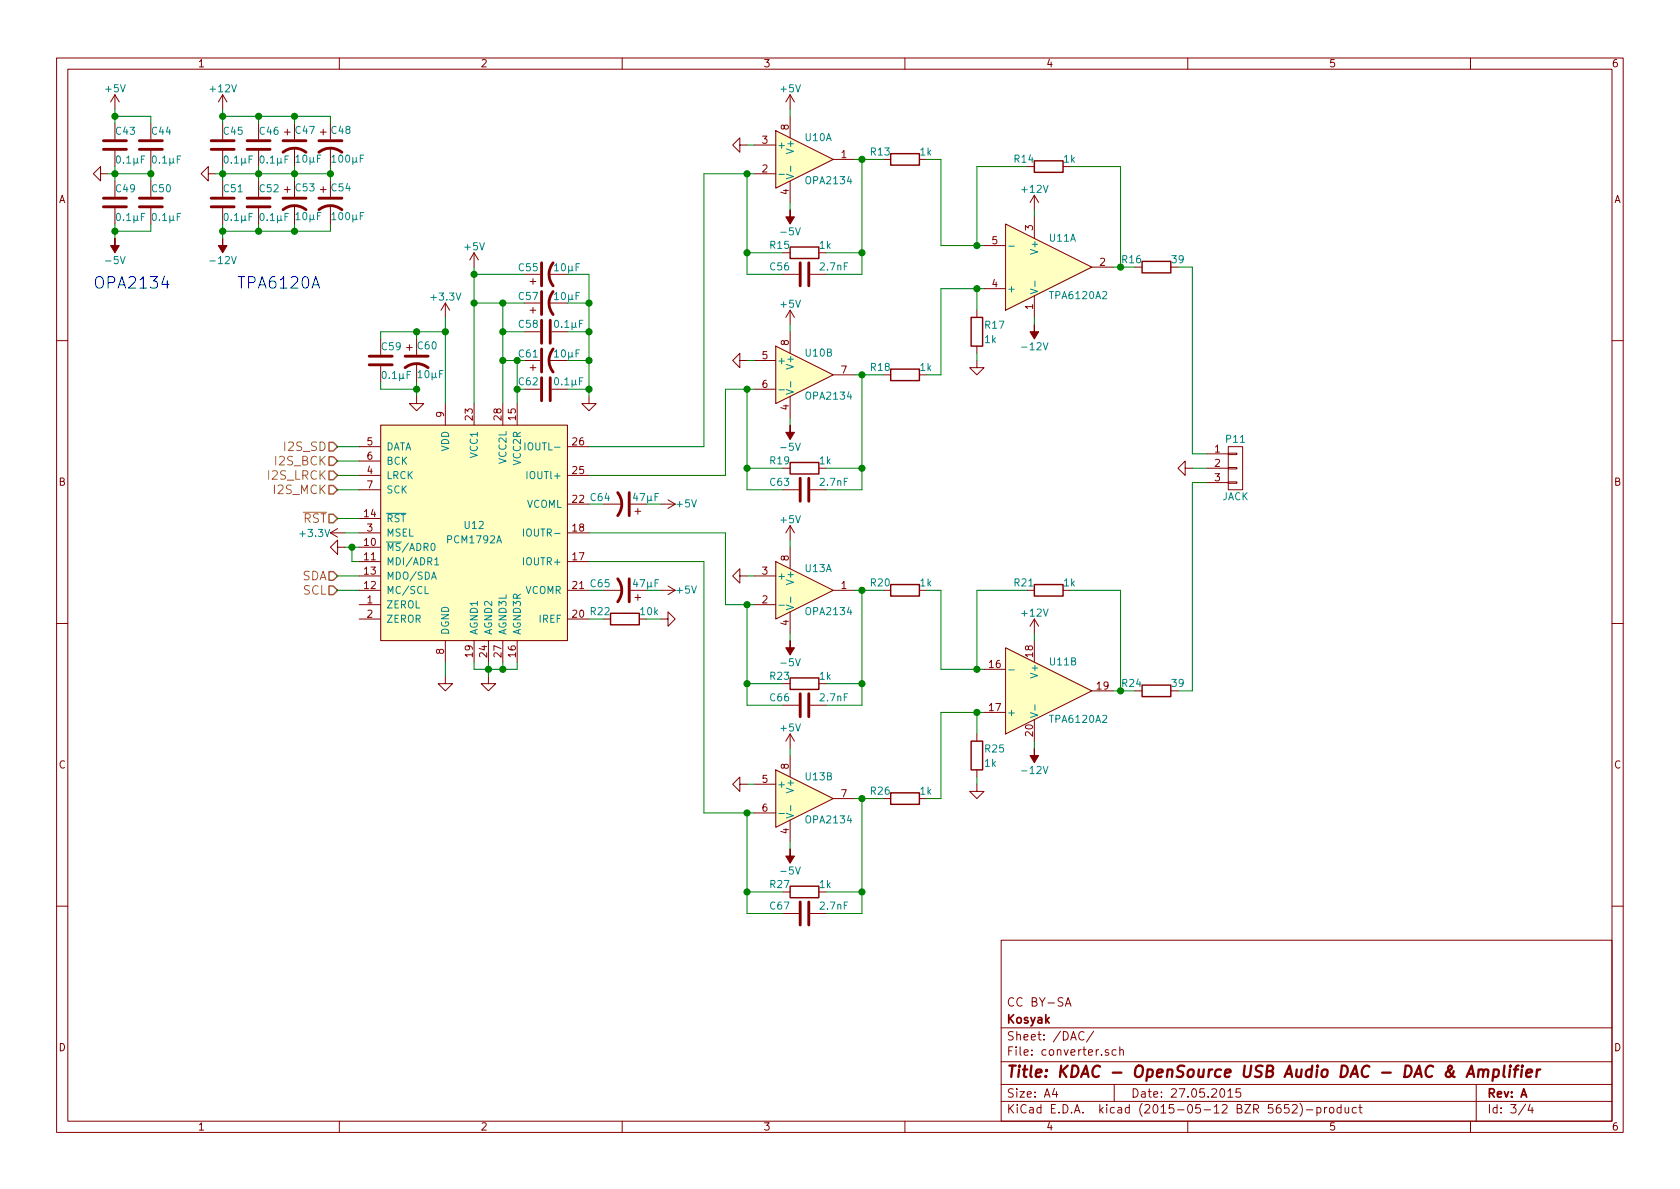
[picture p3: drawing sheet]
<svg xmlns="http://www.w3.org/2000/svg" width="297mm" height="210mm" viewBox="0 0 297 210" stroke-linecap="round" stroke-linejoin="round" font-family="sans-serif">
<g fill="none" stroke="#840000" stroke-width=".18">
<path d="M10 10.3h277v189.9h-277zM12 12.2h273v186.1h-273zM20.3 16.8l-.7 1.2M20.3 16.8v2.5M20.3 16.8l.8 1.2M39.4 16.8v2.5M39.4 16.8l-.8 1.2M39.4 16.8l.7 1.2M60 10.3v1.9M110 10.3v1.9M139.7 16.8v2.5M139.7 16.8l-.8 1.2"/>
<path d="M139.7 16.8l.8 1.2M160 10.3v1.9M210 10.3v1.9M260 10.3v1.9M17.8 30.7v-1.2l-1.3 1.2 1.3 1.3v-1.3h1.2M20.3 21.8v2.8M20.3 26.7v2.8M20.3 32v2.8M20.3 36.8v2.8M26.7 21.8v2.8M26.7 26.7v2.8M26.7 32v2.8"/>
<path d="M26.7 36.8v2.8M36.8 30.7v-1.2l-1.2 1.2 1.2 1.3v-1.3h1.3M39.4 21.8v2.8M39.4 26.7v2.8M39.4 32v2.8M39.4 36.8v2.8M45.7 21.8v2.8M45.7 26.7v2.8M45.7 32v2.8M45.7 36.8v2.8M50.3 33.5h1M50.3 23.4h1"/>
<path d="M50.8 22.9v1M50.8 33v1M52.1 21.8v2.8M52.1 26.2v3.3M52.1 32v2.8M52.1 36.3v3.3M56.6 33.5h1.1M56.6 23.4h1.1M57.1 22.9v1M57.1 33v1M58.4 21.8v2.8M58.4 26.2v3.3"/>
<path d="M58.4 32v2.8M58.4 36.3v3.3M130.8 25.6v-1.2l-1.3 1.2 1.3 1.3v-1.3h1.3M133.3 30.7h3.9M133.3 25.6h3.9M137.2 23.1l10.1 5.1-10.1 5.1zM139.7 20.6v3.8M139.7 32v3.8M147.3 28.2h3.8M156.2 28.2h1.3M162.6 28.2h1.2M177.8 39.6l15.2 7.6-15.2 7.7z"/>
<path d="M181.6 29.5h1.3M182.9 34.5l-.8 1.3M182.9 34.5v2.6M182.9 38.3v3.9M182.9 34.5l.7 1.3M188 29.5h1.2M67.3 59.9v2.8M73.7 59.9v2.8M78.7 53.6l-.7 1.3M78.7 53.6v2.5M78.7 53.6l.8 1.3M83.8 44.7l-.7 1.3"/>
<path d="M83.8 44.7v2.5M83.8 44.7l.8 1.3M92.7 58.7h2.8M93.7 49.8h1M93.7 54.9h1M94.2 49.3v1M94.2 54.4v1M97 48.5h3.3M97 53.6h3.3M97.5 58.7h2.8M138.4 48.5h2.8M138.4 44.7h1.3"/>
<path d="M139.7 54.9v2.5M139.7 58.7v3.8M139.7 54.9l-.8 1.2M139.7 54.9l.8 1.2M143.3 48.5h2.7M144.8 44.7h1.2M172.7 54.9v1.2M174 51h3.8M174 43.4h3.8M182.9 52.3v3.8M193 47.2h3.8M200.7 47.2h1.2"/>
<path d="M207 47.2h1.3M10 60.2h2M63.5 79h3.8M67.3 75.2h33v38.1h-33zM67.3 64.8v2.8M71.9 61.5h1M72.4 61v1M73.7 70.1v1.3h1.2l-1.2 1.2-1.3-1.2h1.3M73.7 64.3v3.3M78.7 71.4v3.8M83.8 71.4v3.8M88.9 71.4v3.8"/>
<path d="M91.4 71.4v3.8M92.7 63.7h2.8M92.7 68.8h2.8M93.7 65h1M94.2 64.5v1M97 63.7h3.3M97.5 68.8h2.8M100.3 79h3.8M104.1 70.1v1.3h1.3l-1.3 1.2-1.2-1.2h1.2M130.8 63.7v-1.2l-1.3 1.2 1.3 1.3v-1.3h1.3M133.3 63.7h3.9M133.3 68.8h3.9"/>
<path d="M137.2 61.2l10.1 5.1-10.1 5.1zM139.7 70.1v3.8M147.3 66.3h3.8M156.2 66.3h1.3M162.6 66.3h1.2M172.7 63.7v1.3h1.3l-1.3 1.3-1.3-1.3h1.3M172.7 61.2v1.3M217.2 79h2.5v7.6h-2.5zM285 60.2h2M58.4 94.2l1.3 .8M58.4 94.2h2.6M59.7 96.8v-1.3l-1.3 1.3 1.3 1.2v-1.2h1.3"/>
<path d="M59.7 93.5l-1.3 .7M63.5 94.2h3.8M63.5 86.6h3.8M63.5 84.1h3.8M63.5 81.5h3.8M63.5 96.8h3.8M63.5 99.3h3.8M63.5 91.7h3.8M100.3 94.2h3.8M100.3 89.1h3.8M100.3 84.1h3.8M100.3 99.3h3.8"/>
<path d="M106.7 89.1h3.3M111.5 89.1h2.8M112.3 90.4h1M112.8 89.9v1M116.8 89.1h2.6M118.1 88.4l1.3 .7M119.4 89.1l-1.3 .8M137.2 99.3l10.1 5.1-10.1 5.1zM138.4 82.8h1.3M138.4 86.6h2.8M139.7 93v2.5M139.7 96.8v3.8"/>
<path d="M139.7 93l-.8 1.2M139.7 93l.8 1.2M143.3 86.6h2.7M144.8 82.8h1.2M209.5 82.8v-1.3l-1.2 1.3 1.2 1.3v-1.3h1.3M213.4 82.8h3.8M213.4 80.3h3.8M213.4 85.3h3.8M217.2 85.2h1.5v.3h-1.5zM217.2 82.7h1.5v.2h-1.5zM217.2 80.1h1.5v.3h-1.5zM10 110.3h2"/>
<path d="M63.5 104.4h3.8M63.5 106.9h3.8M63.5 101.8h3.8M63.5 109.5h3.8M78.7 119.6v1.3h1.3l-1.3 1.3-1.2-1.3h1.2M78.7 113.3v3.8M83.8 113.3v3.8M86.4 119.6v1.3h1.2l-1.2 1.3-1.3-1.3h1.3M86.4 113.3v3.8M88.9 113.3v3.8M91.4 113.3v3.8M100.3 104.4h3.8"/>
<path d="M100.3 109.5h3.8M106.7 104.4h3.3M106.7 109.5h1.2M111.5 104.4h2.8M112.3 105.7h1M112.8 105.2v1M113 109.5h1.3M116.8 109.5h1.3v-1.3l1.3 1.3-1.3 1.2v-1.2M116.8 104.4h2.6M118.1 103.6l1.3 .8M119.4 104.4l-1.3 .8M130.8 101.8v-1.2l-1.3 1.2 1.3 1.3v-1.3h1.3"/>
<path d="M133.3 106.9h3.9M133.3 101.8h3.9M139.7 108.2v3.8M147.3 104.4h3.8M156.2 104.4h1.3M162.6 104.4h1.2M174 118.4h3.8M177.8 114.5l15.2 7.7-15.2 7.6zM181.6 104.4h1.3M182.9 109.5v2.5M182.9 113.3v3.8M182.9 109.5l-.8 1.2"/>
<path d="M182.9 109.5l.7 1.2M188 104.4h1.2M285 110.3h2M130.8 138.7v-1.3l-1.3 1.3 1.3 1.2v-1.2h1.3M133.3 138.7h3.9M137.2 136.1l10.1 5.1-10.1 5.1zM138.4 120.9h1.3M138.4 124.7h2.8M139.7 129.8v2.5M139.7 133.6v3.8M139.7 129.8l-.8 1.3M139.7 129.8l.8 1.3"/>
<path d="M143.3 124.7h2.7M144.8 120.9h1.2M172.7 138.7v1.2h1.3l-1.3 1.3-1.3-1.3h1.3M172.7 129.8v1.3M172.7 136.1v1.3M174 126h3.8M182.9 127.2v3.9M193 122.2h3.8M200.7 122.2h1.2M207 122.2h1.3M133.3 143.8h3.9M138.4 157.7h1.3"/>
<path d="M139.7 145v3.8M144.8 157.7h1.2M147.3 141.2h3.8M156.2 141.2h1.3M162.6 141.2h1.2M10 160.2h2M138.4 161.5h2.8M143.3 161.5h2.7M177 166.3h108v32h-108zM188.4 177.9l.4-1.5 .6 1.5M188.5 177.5h.7M285 160.2h2"/>
<path d="M60 198.3v1.9M110 198.3v1.9M160 198.3v1.9M177 194.8h108M177 191.8h108M177 187.8h108M177 181.8h108M186.4 192.5l-.3 1h.9M186.8 193v1M191.7 182.6a.7 .7 0 0 0-.9 .2 .7 .7 0 0 0 .1 .9 .55 .55 0 0 0 .8 .1M193.4 182.3l-1.3 2M196 185.7a.37 .37 0 0 0-.6 .1l.1 .2 .5 .2 .1 .1-.3 .3-.4-.1"/>
<path d="M197 191.8v3M197.3 185.7l-.4-.1-.3 .3 .1 .6 .2 .1 .4-.1M198 185.7l.2-.1 .4 .1v.9M198 185.1v1.5M210 198.3v1.9M217.1 193l.4-.5v1.5M217.1 194h.9M219.3 192.5h-.7l-.1 .7 .2-.1 .5 .1 .2 .2-.1 .5-.2 .1-.6-.1M227.9 195.3h-.7l-.1 .7 .2-.1 .5 .1 .1 .2v.5l-.2 .1-.6-.1M228.5 195.5l.2-.2h.4l.3 .5-1 1h1M229.8 195.1a1.71 1.71 0 0 1 0 2.3M231 196.3h1.1"/>
<path d="M232.8 195.9l.5-.1 .3 .3-.2 .6h-.6M232.8 195.8v1.5M234.2 195.8v1M234.6 195.8l-.4 .3M235.1 196l.2-.2 .5 .2v.5l-.1 .2-.4 .1-.2-.1zM237.1 195.9l-.4-.1-.3 .3 .1 .6 .2 .1 .4-.1M237.1 195.3v1.5M237.8 195.8l.1 .9 .4 .1 .2-.1M238.5 195.8v1M239.8 195.9l-.4-.1-.3 .3 .1 .6 .2 .1 .4-.1M240.3 195.8h.5M240.5 195.3v1.3l.3 .2"/>
<path d="M260 198.3v1.9M261 191.8v6.5M269.7 195.2l-1.2 2M270.5 195.2l-.3 1.1h.9M270.9 195.8v1"/>
</g>
<g fill="none" stroke="#840000" stroke-width=".41">
<path d="M259.3 190.4l.9-2 .4 2M259.5 189.9h1M261.4 189.3a.52 .52 0 0 1 .9 .1l-.1 1M261.5 189.1l-.2 1.3M262.3 189.4a.52 .52 0 0 1 .8-.2l-.1 1.2M264.1 189.2a.65 .65 0 0 1 .9 .1l-.2 1a.67 .67 0 0 1-.8 0M264.1 189.1l-.2 2M266 188.4l-.2 1.8 .3 .2M267 189.1l-.2 1.3M267.1 188.4l-.1 .2 .2-.1-.1-.1-.1 .2M267.7 189.1h.7M268.5 188.4l-.4 .1-.1 .2-.2 1.7"/>
<path d="M269.1 189.1l-.2 1.3M269.2 188.4l-.1 .2 .2-.1-.1-.1-.1 .2M269.9 189.8l1-.2-.1-.4-.6-.1-.3 .3v.9l.2 .1 .6-.1M271.8 189.1l-.2 1.3M272.3 189.1a.54 .54 0 0 0-.6 .4"/>
</g>
<path d="M58.2 78.2h.7l.8 .8-.8 .8h-.7zM58.2 80.8h.7l.8 .7-.8 .8h-.7zM58.2 83.3h.7l.8 .8-.8 .7h-.7zM58.2 85.8h.7l.8 .8-.8 .8h-.7zM58.2 90.9h.7l.8 .8-.8 .8h-.7zM58.2 101.1h.7l.8 .7-.8 .8h-.7zM58.2 103.6h.7l.8 .8-.8 .8h-.7z" fill="none" stroke="#848400" stroke-width=".25"/>
<path d="M53.6 90.6h4.2" fill="none" stroke="#848400" stroke-width=".18"/>
<g fill="none" stroke="#840000" stroke-width=".51">
<path d="M18.3 35h4.1M18.3 36.6h4.1M18.3 24.9h4.1M18.3 26.4h4.1M24.6 35h4.1M24.6 36.6h4.1M24.6 24.9h4.1M24.6 26.4h4.1M37.3 35h4.1M37.3 36.6h4.1M37.3 24.9h4.1M37.3 26.4h4.1"/>
<path d="M43.7 35h4.1M43.7 36.6h4.1M43.7 24.9h4.1M43.7 26.4h4.1M50 37.1a3.3 3.3 0 0 1 4.1 0M50 26.9a3.3 3.3 0 0 1 4.1 0M50 35h4.1M50 24.9h4.1M56.4 26.9a3.3 3.3 0 0 1 4.1 0M56.4 37.1a3.3 3.3 0 0 1 4.1 0M56.4 35h4.1M56.4 24.9h4.1"/>
<path d="M95.8 46.5v4M95.8 51.6v4M95.8 56.6v4.1M97.3 56.6v4.1M97.8 46.5a3.3 3.3 0 0 0 0 4M97.8 51.6a3.3 3.3 0 0 0 0 4M141.5 46.5v4M143 46.5v4M65.3 63h4M65.3 64.5h4M71.6 65a3.3 3.3 0 0 1 4.1 0M71.6 63h4.1"/>
<path d="M95.8 61.7v4.1M95.8 66.8v4.1M97.3 66.8v4.1M97.8 61.7a3.3 3.3 0 0 0 0 4.1M109.2 87.1a3.3 3.3 0 0 1 0 4.1M111.3 87.1v4.1M141.5 84.6v4M143 84.6v4M109.2 102.4a3.3 3.3 0 0 1 0 4M111.3 102.4v4M141.5 122.7v4M143 122.7v4"/>
<path d="M141.5 159.5v4.1M143 159.5v4.1"/>
</g>
<g fill="#ffffc2" stroke="#ffffc2" stroke-width=".25">
<path d="M137.2 23.1l10.1 5.1-10.1 5.1z"/>
<path d="M137.2 99.3l10.1 5.1-10.1 5.1z"/>
<path d="M137.2 61.2l10.1 5.1-10.1 5.1z"/>
<path d="M137.2 136.1l10.1 5.1-10.1 5.1z"/>
<path d="M177.8 114.5l15.2 7.7-15.2 7.6z"/>
<path d="M177.8 39.6l15.2 7.6-15.2 7.7z"/>
<path d="M67.3 75.2h33v38.1h-33z"/>
</g>
<g fill="none" stroke="#008484" stroke-width=".18">
<path d="M137.7 30.8h1M139 30.8l1.3 .4-1.3 .4M139.8 29.4v.9M178.4 43.5h.9M182.2 51.1l1.3 .4-1.3 .4M183 49.7v1M92.8 78.3v1.3M137.7 68.9h1M139 68.9l1.3 .4-1.3 .4M139.8 67.5v.9M68.3 90.8h3.5M76.3 96.2l.2-.1a.67 .67 0 0 1 .4 .6 .67 .67 0 0 1-.4 .7l-.2-.2-.1-.3z"/>
<path d="M76.9 99l.3-.4v1.3M76.9 99.9h.7M92.6 93.5v1.3M75.2 103.7v1.3h.6M137.7 107h1M139 107l1.3 .4-1.3 .4M139.8 105.6v.9M178.4 118.5h.9M182.2 126l1.3 .5-1.3 .4M183 124.6v1M137.7 143.9h1M139 143.8l1.3 .4-1.3 .4"/>
<path d="M139.8 142.4v1"/>
</g>
<g fill="#840000" stroke="#840000" stroke-width=".18">
<path d="M139.7 37.1v1.2h.8l-.8 1.3-.8-1.3h.8z"/>
<path d="M139.7 75.2v1.2h.8l-.8 1.3-.8-1.3h.8z"/>
<path d="M139.7 113.3v1.2h.8l-.8 1.3-.8-1.3h.8z"/>
<path d="M139.7 150.1v1.3h.8l-.8 1.2-.8-1.2h.8z"/>
<path d="M20.3 42.2v1.2h.8l-.8 1.3-.7-1.3h.7z"/>
<path d="M182.9 57.4v1.3h.7l-.7 1.2-.8-1.2h.8z"/>
<path d="M39.4 42.2v1.2h.7l-.7 1.3-.8-1.3h.8z"/>
<path d="M182.9 132.3v1.3h.7l-.7 1.3-.8-1.3h.8z"/>
</g>
<g fill="none" stroke="#840000" stroke-width=".25">
<path d="M157.5 27.2h5.1v2h-5.1zM182.9 28.4h5.1v2.1h-5.1zM139.7 43.7h5.1v2h-5.1zM171.7 56.1h2v5.1h-2zM201.9 46.2h5.1v2.1h-5.1zM157.5 65.3h5.1v2h-5.1zM139.7 81.8h5.1v2h-5.1zM107.9 108.5h5.1v2h-5.1zM139.7 119.9h5.1v2h-5.1zM157.5 103.4h5.1v2h-5.1zM182.9 103.4h5.1v2h-5.1zM171.7 131.1h2v5h-2z"/>
<path d="M201.9 121.2h5.1v2h-5.1zM139.7 156.7h5.1v2h-5.1zM157.5 140.2h5.1v2h-5.1z"/>
</g>
<path d="M29.1 48.8l-.5 1.5h1.3" fill="none" stroke="#0000c2" stroke-width=".18"/>
<g fill="none" stroke="#008400" stroke-width=".18">
<path d="M20.3 19.3v2.5M39.4 19.3v2.5M139.7 19.3v1.3M19 30.7h7.7M20.3 29.5v2.5M20.3 39.6v2.6M20.3 20.6h6.4v1.2M26.7 29.5v2.5M26.7 39.6v1.3h-6.4M38.1 30.7h20.3M39.4 20.6h19v1.2M39.4 29.5v2.5"/>
<path d="M39.4 39.6v2.6M45.7 20.6v1.2M45.7 29.5v2.5M45.7 39.6v1.3M52.1 20.6v1.2M52.1 29.5v2.5M52.1 39.6v1.3M58.4 39.6v1.3h-19M58.4 29.5v2.5M132.1 30.7v17.8h6.3M132.1 25.6h1.2M133.3 30.7h-8.8v48.3h-20.4"/>
<path d="M139.7 35.8v1.3M151.1 28.2h5.1M152.4 28.2v20.3h-6.4M163.8 28.2h2.6v15.2h7.6M181.6 29.5h-8.9v13.9M182.9 37.1v1.2M189.2 29.5h8.9v17.7M73.7 58.7v1.2M78.7 56.1v15.3M78.7 58.7h-11.4v1.2M83.8 48.5h8.9M83.8 47.2v24.2"/>
<path d="M83.8 53.6h8.9M88.9 53.6v17.8M88.9 58.7h3.8M100.3 48.5h3.8v21.6M100.3 53.6h3.8M100.3 58.7h3.8M132.1 44.7h6.3M139.7 57.4v1.3M146 44.7h6.4M172.7 51v3.9M174 51h-7.6v15.3h-2.6M182.9 56.1v1.3"/>
<path d="M196.8 47.2h3.9M208.3 47.2h2.5v33.1h2.6M59.7 79h3.8M67.3 67.6v1.2h6.4M73.7 67.6v2.5M88.9 63.7h3.8M91.4 68.8h1.3M91.4 63.7v7.7M100.3 68.8h3.8M100.3 63.7h3.8M132.1 68.8v17.8h6.3M132.1 63.7h1.2"/>
<path d="M133.3 68.8h-5v15.3h-24.2M139.7 73.9v1.3M151.1 66.3h5.1M152.4 66.3v20.3h-6.4M172.7 62.5v1.2M59.7 81.5h3.8M59.7 84.1h3.8M59.7 86.6h3.8M59.7 91.7h3.8M61 96.8h2.5M61 94.2h2.5M62.2 96.8v2.5h1.3"/>
<path d="M104.1 99.3h20.4v44.5h8.8M104.1 94.2h24.2v12.7h5M114.3 89.1h2.5M132.1 82.8h6.3M139.7 95.5v1.3M146 82.8h6.4M210.8 82.8h2.6M213.4 85.3h-2.6v36.9h-2.5M59.7 101.8h3.8M59.7 104.4h3.8M78.7 117.1v2.5M83.8 117.1v1.3h7.6v-1.3"/>
<path d="M86.4 117.1v2.5M88.9 117.1v1.3M104.1 109.5h2.6M114.3 104.4h2.5M114.3 109.5h2.5M132.1 101.8h1.2M132.1 106.9v17.8h6.3M139.7 112v1.3M151.1 104.4h5.1M152.4 104.4v20.3h-6.4M163.8 104.4h2.6v14h7.6M181.6 104.4h-8.9v14"/>
<path d="M182.9 112v1.3M189.2 104.4h8.9v17.8M132.1 138.7h1.2M132.1 120.9h6.3M139.7 132.3v1.3M146 120.9h6.4M172.7 126v3.8M172.7 137.4v1.3M174 126h-7.6v15.2h-2.6M182.9 131.1v1.2M196.8 122.2h3.9M132.1 143.8v17.7h6.3"/>
<path d="M132.1 157.7h6.3M139.7 148.8v1.3M146 157.7h6.4M151.1 141.2h5.1M152.4 141.2v20.3h-6.4"/>
</g>
<g fill="#008400" stroke="#008400" stroke-width=".25">
<circle cx="62.2" cy="96.8" r=".51"/>
<circle cx="91.4" cy="68.8" r=".51"/>
<circle cx="88.9" cy="58.7" r=".51"/>
<circle cx="88.9" cy="63.7" r=".51"/>
<circle cx="91.4" cy="63.7" r=".51"/>
<circle cx="83.8" cy="53.6" r=".51"/>
<circle cx="88.9" cy="53.6" r=".51"/>
<circle cx="83.8" cy="48.5" r=".51"/>
<circle cx="104.1" cy="58.7" r=".51"/>
<circle cx="104.1" cy="53.6" r=".51"/>
<circle cx="104.1" cy="63.7" r=".51"/>
<circle cx="86.4" cy="118.4" r=".51"/>
<circle cx="88.9" cy="118.4" r=".51"/>
<circle cx="104.1" cy="68.8" r=".51"/>
<circle cx="132.1" cy="44.7" r=".51"/>
<circle cx="152.4" cy="44.7" r=".51"/>
<circle cx="132.1" cy="82.8" r=".51"/>
<circle cx="152.4" cy="82.8" r=".51"/>
<circle cx="132.1" cy="120.9" r=".51"/>
<circle cx="152.4" cy="120.9" r=".51"/>
<circle cx="132.1" cy="157.7" r=".51"/>
<circle cx="152.4" cy="157.7" r=".51"/>
<circle cx="132.1" cy="30.7" r=".51"/>
<circle cx="132.1" cy="68.8" r=".51"/>
<circle cx="132.1" cy="106.9" r=".51"/>
<circle cx="132.1" cy="143.8" r=".51"/>
<circle cx="26.7" cy="30.7" r=".51"/>
<circle cx="20.3" cy="30.7" r=".51"/>
<circle cx="20.3" cy="40.9" r=".51"/>
<circle cx="20.3" cy="20.6" r=".51"/>
<circle cx="45.7" cy="30.7" r=".51"/>
<circle cx="39.4" cy="30.7" r=".51"/>
<circle cx="39.4" cy="40.9" r=".51"/>
<circle cx="39.4" cy="20.6" r=".51"/>
<circle cx="172.7" cy="118.4" r=".51"/>
<circle cx="152.4" cy="104.4" r=".51"/>
<circle cx="152.4" cy="141.2" r=".51"/>
<circle cx="152.4" cy="66.3" r=".51"/>
<circle cx="152.4" cy="28.2" r=".51"/>
<circle cx="172.7" cy="43.4" r=".51"/>
<circle cx="172.7" cy="51" r=".51"/>
<circle cx="172.7" cy="126" r=".51"/>
<circle cx="198.1" cy="47.2" r=".51"/>
<circle cx="198.1" cy="122.2" r=".51"/>
<circle cx="45.7" cy="40.9" r=".51"/>
<circle cx="52.1" cy="30.7" r=".51"/>
<circle cx="45.7" cy="20.6" r=".51"/>
<circle cx="52.1" cy="20.6" r=".51"/>
<circle cx="52.1" cy="40.9" r=".51"/>
<circle cx="58.4" cy="30.7" r=".51"/>
<circle cx="73.7" cy="58.7" r=".51"/>
<circle cx="73.7" cy="68.8" r=".51"/>
<circle cx="78.7" cy="58.7" r=".51"/>
</g>
<g font-size="2.8" fill="#0000c2">
<text x="16.5" y="51">OPA2134</text>
<text x="41.9" y="51">TPA6120A</text>
</g>
<text font-size="2.8" fill="#840000" x="178" y="190.5">Title: KDAC - OpenSource USB Audio DAC - DAC &amp; Amplifier</text>
<g font-size="2.1" fill="#848400">
<text x="48.8" y="82.3">I2S_BCK</text>
<text x="50.4" y="79.8">I2S_SD</text>
<text x="47.5" y="84.8">I2S_LRCK</text>
<text x="48.6" y="87.4">I2S_MCK</text>
<text x="53.5" y="92.5">RST</text>
<text x="53.3" y="102.6">SDA</text>
<text x="53.5" y="105.2">SCL</text>
</g>
<g font-size="2.1" fill="#840000">
<text x="178" y="178">CC BY-SA</text>
<text x="178" y="184">Sheet: /DAC/</text>
<text x="178" y="181">Kosyak</text>
<text x="178" y="186.7">File: converter.sch</text>
<text x="178" y="196.9">KiCad E.D.A. kicad (2015-05-12 BZR 5652)-product</text>
<text x="178" y="194.1">Size: A4</text>
<text x="200" y="194.1">Date: 27.05.2015</text>
<text x="263" y="194.1">Rev: A</text>
<text x="263" y="196.9">Id: 3/4</text>
</g>
<g font-size="1.8" fill="#840000">
<text x="35" y="11.9">1</text>
<text x="85" y="11.9">2</text>
<text x="135" y="11.9">3</text>
<text x="185" y="11.9">4</text>
<text x="235" y="11.9">5</text>
<text x="285" y="11.9">6</text>
<text x="139.4" y="23" transform="rotate(-90 139.4 23)">8</text>
<text x="134.8" y="25.4">3</text>
<text x="148.7" y="27.9">1</text>
<text x="10.4" y="35.9">A</text>
<text x="134.8" y="30.5">2</text>
<text x="139.4" y="34.4" transform="rotate(-90 139.4 34.4)">4</text>
<text x="285.4" y="35.9">A</text>
<text x="182.6" y="40.7" transform="rotate(-90 182.6 40.7)">3</text>
<text x="175.4" y="43.2">5</text>
<text x="194.5" y="47">2</text>
<text x="175.4" y="50.8">4</text>
<text x="182.6" y="54.7" transform="rotate(-90 182.6 54.7)">1</text>
<text x="134.8" y="63.5">5</text>
<text x="139.4" y="61.1" transform="rotate(-90 139.4 61.1)">8</text>
<text x="134.8" y="68.6">6</text>
<text x="148.7" y="66">7</text>
<text x="78.5" y="73.8" transform="rotate(-90 78.5 73.8)">9</text>
<text x="83.6" y="74.2" transform="rotate(-90 83.6 74.2)">23</text>
<text x="88.6" y="74.2" transform="rotate(-90 88.6 74.2)">28</text>
<text x="91.2" y="74.2" transform="rotate(-90 91.2 74.2)">15</text>
<text x="139.4" y="72.5" transform="rotate(-90 139.4 72.5)">4</text>
<text x="64.9" y="83.8">4</text>
<text x="64.9" y="78.7">5</text>
<text x="64.9" y="81.3">6</text>
<text x="101.3" y="83.8">25</text>
<text x="101.3" y="78.7">26</text>
<text x="214.8" y="80">1</text>
<text x="214.8" y="82.5">2</text>
<text x="10.4" y="85.9">B</text>
<text x="64.9" y="86.4">7</text>
<text x="214.8" y="85.1">3</text>
<text x="285.4" y="85.9">B</text>
<text x="64.4" y="91.4">14</text>
<text x="64.9" y="94">3</text>
<text x="101.3" y="94">18</text>
<text x="64.4" y="96.5">10</text>
<text x="64.4" y="99.1">11</text>
<text x="64.4" y="101.6">13</text>
<text x="101.3" y="99.1">17</text>
<text x="134.8" y="101.6">3</text>
<text x="139.4" y="99.2" transform="rotate(-90 139.4 99.2)">8</text>
<text x="64.4" y="104.1">12</text>
<text x="64.9" y="106.7">1</text>
<text x="134.8" y="106.7">2</text>
<text x="148.7" y="104.1">1</text>
<text x="64.9" y="109.2">2</text>
<text x="101.3" y="109.2">20</text>
<text x="139.4" y="110.6" transform="rotate(-90 139.4 110.6)">4</text>
<text x="78.5" y="115.7" transform="rotate(-90 78.5 115.7)">8</text>
<text x="83.6" y="116.1" transform="rotate(-90 83.6 116.1)">19</text>
<text x="86.1" y="116.1" transform="rotate(-90 86.1 116.1)">24</text>
<text x="88.6" y="116.1" transform="rotate(-90 88.6 116.1)">27</text>
<text x="91.2" y="116.1" transform="rotate(-90 91.2 116.1)">16</text>
<text x="174.9" y="118.1">16</text>
<text x="182.6" y="116.1" transform="rotate(-90 182.6 116.1)">18</text>
<text x="174.9" y="125.7">17</text>
<text x="194" y="121.9">19</text>
<text x="182.6" y="130.1" transform="rotate(-90 182.6 130.1)">20</text>
<text x="10.4" y="135.9">C</text>
<text x="139.4" y="136" transform="rotate(-90 139.4 136)">8</text>
<text x="285.4" y="135.9">C</text>
<text x="134.8" y="138.4">5</text>
<text x="134.8" y="143.5">6</text>
<text x="148.7" y="141">7</text>
<text x="139.4" y="147.4" transform="rotate(-90 139.4 147.4)">4</text>
<text x="10.4" y="185.9">D</text>
<text x="285.4" y="185.9">D</text>
<text x="35" y="199.9">1</text>
<text x="85" y="199.9">2</text>
<text x="135" y="199.9">3</text>
<text x="185" y="199.9">4</text>
<text x="235" y="199.9">5</text>
<text x="285" y="199.9">6</text>
</g>
<g font-size="1.8" fill="#008484">
<text x="18.7" y="16.3">+5V</text>
<text x="37.3" y="16.3">+12V</text>
<text x="138.1" y="16.3">+5V</text>
<text x="20.5" y="23.8">C43</text>
<text x="26.9" y="23.8">C44</text>
<text x="39.6" y="23.8">C45</text>
<text x="45.9" y="23.8">C46</text>
<text x="52.3" y="23.7">C47</text>
<text x="58.6" y="23.7">C48</text>
<text x="20.7" y="28.9">0.1µF</text>
<text x="27.1" y="28.9">0.1µF</text>
<text x="39.8" y="28.9">0.1µF</text>
<text x="46.1" y="28.9">0.1µF</text>
<text x="52.4" y="28.7">10µF</text>
<text x="58.9" y="28.7">100µF</text>
<text x="137.4" y="26.3">+</text>
<text x="140.3" y="26.8" transform="rotate(-90 140.3 26.8)">V+</text>
<text x="142.4" y="24.9">U10A</text>
<text x="154" y="27.5">R13</text>
<text x="162.7" y="27.5">1k</text>
<text x="179.4" y="28.7">R14</text>
<text x="188.1" y="28.7">1k</text>
<text x="20.5" y="34">C49</text>
<text x="26.9" y="34">C50</text>
<text x="39.6" y="34">C51</text>
<text x="45.9" y="34">C52</text>
<text x="52.3" y="33.8">C53</text>
<text x="58.6" y="33.8">C54</text>
<text x="142.6" y="32.6">OPA2134</text>
<text x="180.8" y="34.1">+12V</text>
<text x="20.7" y="39.1">0.1µF</text>
<text x="27.1" y="39.1">0.1µF</text>
<text x="39.8" y="39.1">0.1µF</text>
<text x="46.1" y="39.1">0.1µF</text>
<text x="52.4" y="38.9">10µF</text>
<text x="58.9" y="38.9">100µF</text>
<text x="138.3" y="41.6">-5V</text>
<text x="18.9" y="46.7">-5V</text>
<text x="37.5" y="46.7">-12V</text>
<text x="82.2" y="44.2">+5V</text>
<text x="91.8" y="47.9">C55</text>
<text x="98.1" y="47.9">10µF</text>
<text x="136.2" y="44">R15</text>
<text x="136.2" y="47.8">C56</text>
<text x="144.9" y="44">1k</text>
<text x="145.1" y="47.8">2.7nF</text>
<text x="183.5" y="44.6" transform="rotate(-90 183.5 44.6)">V+</text>
<text x="185.6" y="42.7">U11A</text>
<text x="198.5" y="46.5">R16</text>
<text x="207.3" y="46.5">39</text>
<text x="76.4" y="53.1">+3.3V</text>
<text x="91.8" y="53">C57</text>
<text x="98.1" y="53">10µF</text>
<text x="178.1" y="51.7">+</text>
<text x="185.8" y="52.9">TPA6120A2</text>
<text x="91.8" y="58">C58</text>
<text x="98.2" y="58">0.1µF</text>
<text x="138.1" y="54.4">+5V</text>
<text x="174.2" y="58.1">R17</text>
<text x="67.5" y="61.9">C59</text>
<text x="73.9" y="61.8">C60</text>
<text x="91.8" y="63.2">C61</text>
<text x="98.1" y="63.2">10µF</text>
<text x="137.4" y="64.4">+</text>
<text x="140.3" y="64.9" transform="rotate(-90 140.3 64.9)">V+</text>
<text x="142.5" y="63">U10B</text>
<text x="154" y="65.6">R18</text>
<text x="162.7" y="65.6">1k</text>
<text x="174.1" y="60.6">1k</text>
<text x="181" y="61.9">-12V</text>
<text x="67.7" y="67">0.1µF</text>
<text x="74" y="66.8">10µF</text>
<text x="91.8" y="68.1">C62</text>
<text x="98.2" y="68.1">0.1µF</text>
<text x="142.6" y="70.7">OPA2134</text>
<text x="68.3" y="79.6">DATA</text>
<text x="68.3" y="82.2">BCK</text>
<text x="79.4" y="79.9" transform="rotate(-90 79.4 79.9)">VDD</text>
<text x="84.5" y="80.9" transform="rotate(-90 84.5 80.9)">VCC1</text>
<text x="89.5" y="82" transform="rotate(-90 89.5 82)">VCC2L</text>
<text x="92.1" y="82.2" transform="rotate(-90 92.1 82.2)">VCC2R</text>
<text x="93.4" y="79.6">IOUTL-</text>
<text x="136.2" y="82.1">R19</text>
<text x="138.3" y="79.7">-5V</text>
<text x="144.9" y="82.1">1k</text>
<text x="216.9" y="78.3">P11</text>
<text x="68.3" y="84.7">LRCK</text>
<text x="68.3" y="87.2">SCK</text>
<text x="92.9" y="89.8">VCOML</text>
<text x="93.6" y="84.7">IOUTl+</text>
<text x="112.1" y="88.6">47µF</text>
<text x="119.7" y="89.7">+5V</text>
<text x="136.2" y="85.9">C63</text>
<text x="145.1" y="85.9">2.7nF</text>
<text x="216" y="88.4">JACK</text>
<text x="53.2" y="94.9">+3.3V</text>
<text x="68.3" y="94.9">MSEL</text>
<text x="68.3" y="92.3">RST</text>
<text x="82.2" y="93.5">U12</text>
<text x="93.2" y="94.9">IOUTR-</text>
<text x="138.1" y="92.5">+5V</text>
<text x="68.3" y="97.4">MS/ADR0</text>
<text x="68.3" y="99.9">MDI/ADR1</text>
<text x="79.2" y="96.1">PCM1792A</text>
<text x="92.8" y="99.9">IOUTR+</text>
<text x="142.4" y="101.1">U13A</text>
<text x="68.3" y="107.6">ZEROL</text>
<text x="68.3" y="105">MC/SCL</text>
<text x="68.3" y="102.5">MDO/SDA</text>
<text x="92.7" y="105">VCOMR</text>
<text x="112.1" y="103.8">47µF</text>
<text x="119.7" y="104.9">+5V</text>
<text x="137.4" y="102.5">+</text>
<text x="140.3" y="103" transform="rotate(-90 140.3 103)">V+</text>
<text x="154" y="103.7">R20</text>
<text x="162.7" y="103.7">1k</text>
<text x="179.4" y="103.7">R21</text>
<text x="188.1" y="103.7">1k</text>
<text x="68.3" y="110.1">ZEROR</text>
<text x="79.4" y="112.3" transform="rotate(-90 79.4 112.3)">DGND</text>
<text x="84.5" y="112.3" transform="rotate(-90 84.5 112.3)">AGND1</text>
<text x="87" y="112.3" transform="rotate(-90 87 112.3)">AGND2</text>
<text x="89.5" y="112.3" transform="rotate(-90 89.5 112.3)">AGND3L</text>
<text x="92.1" y="112.3" transform="rotate(-90 92.1 112.3)">AGND3R</text>
<text x="95.3" y="110.1">IREF</text>
<text x="104.5" y="108.8">R22</text>
<text x="113.3" y="108.8">10k</text>
<text x="142.6" y="108.8">OPA2134</text>
<text x="180.8" y="109">+12V</text>
<text x="138.3" y="117.8">-5V</text>
<text x="183.5" y="119.6" transform="rotate(-90 183.5 119.6)">V+</text>
<text x="185.7" y="117.6">U11B</text>
<text x="136.2" y="120.2">R23</text>
<text x="136.2" y="124">C66</text>
<text x="144.9" y="120.2">1k</text>
<text x="145.1" y="124">2.7nF</text>
<text x="198.5" y="121.5">R24</text>
<text x="207.3" y="121.5">39</text>
<text x="138.1" y="129.3">+5V</text>
<text x="178.1" y="126.6">+</text>
<text x="185.8" y="127.8">TPA6120A2</text>
<text x="142.5" y="138">U13B</text>
<text x="174.1" y="135.6">1k</text>
<text x="174.2" y="133">R25</text>
<text x="181" y="136.8">-12V</text>
<text x="137.4" y="139.3">+</text>
<text x="140.3" y="139.9" transform="rotate(-90 140.3 139.9)">V+</text>
<text x="154" y="140.5">R26</text>
<text x="162.7" y="140.5">1k</text>
<text x="142.6" y="145.6">OPA2134</text>
<text x="138.3" y="154.6">-5V</text>
<text x="136.2" y="157">R27</text>
<text x="136.2" y="160.8">C67</text>
<text x="144.9" y="157">1k</text>
<text x="145.1" y="160.8">2.7nF</text>
</g>
<g font-size="1.8" fill="#008400">
<text x="101.3" y="88.9">22 C64</text>
<text x="101.3" y="104.1">21 C65</text>
</g>
</svg>
